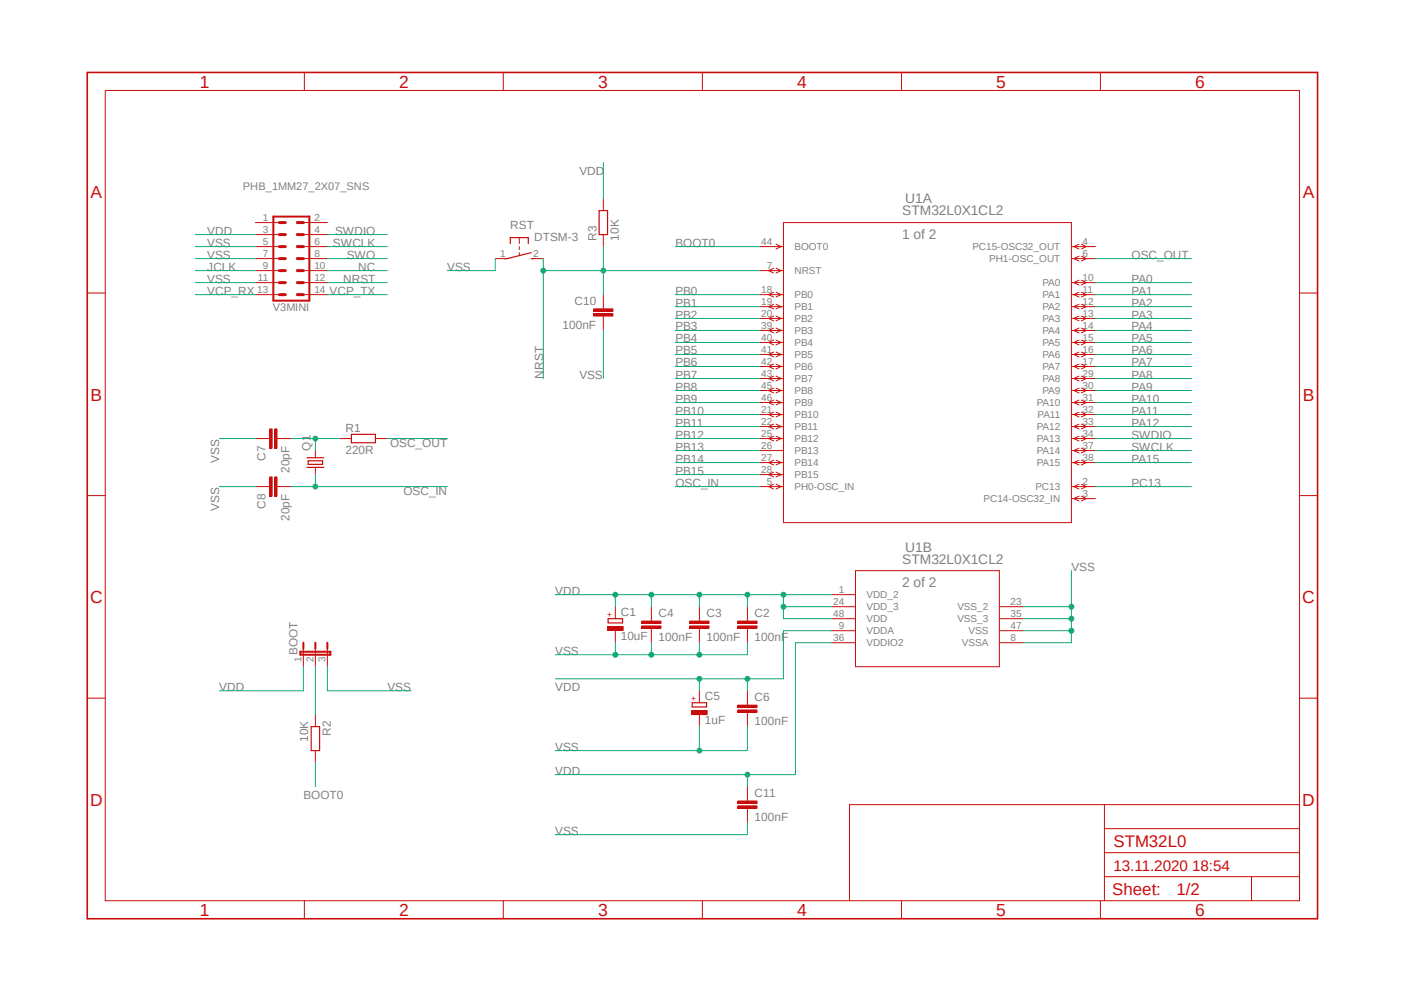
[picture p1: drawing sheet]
<svg xmlns="http://www.w3.org/2000/svg" width="297mm" height="210mm" viewBox="0 0 297 210" stroke-linecap="round" stroke-linejoin="round" font-family="sans-serif">
<path d="M17.9 15l261.2 179.9M279.1 15l-261.2 179.9" fill="none" stroke="#fff" stroke-width=".21"/>
<g fill="none" stroke="#c90d0c" stroke-width=".21">
<path d="M22.3 19.1h252.6v171.4h-252.6zM64.4 15.3v3.8M106.5 15.3v3.8M148.6 15.3v3.8M190.7 15.3v3.8M232.8 15.3v3.8M160.7 52.2h5M160.7 57.2h5M163.7 56.7l-1.1 .5 1.1 .5M164.2 51.6l1 .6-1 .5M164.2 56.7l1 .5-1 .5M165.7 47.1h61v63.4h-61z"/>
<path d="M226.7 52.2h5M226.7 54.7h5M226.7 59.8h5M228.3 51.6l-1.1 .6 1.1 .5M228.3 54.2l-1.1 .5 1.1 .5M228.3 59.3l-1.1 .5 1.1 .5M228.8 51.6l1 .6-1 .5M228.8 54.2l1 .5-1 .5M228.8 59.3l1 .5-1 .5M18.5 62h3.8M160.7 62.3h5M160.7 64.9h5"/>
<path d="M160.7 67.4h5M160.7 69.9h5M160.7 72.4h5M160.7 75h5M160.7 77.5h5M163.7 61.8l-1.1 .5 1.1 .5M163.7 64.3l-1.1 .6 1.1 .4M163.7 66.8l-1.1 .6 1.1 .5M163.7 69.4l-1.1 .5 1.1 .5M163.7 71.9l-1.1 .5 1.1 .5M163.7 74.5l-1.1 .5 1.1 .5M163.7 77l-1.1 .5 1.1 .5"/>
<path d="M163.7 79.5l-1.1 .6 1.1 .5M164.2 61.8l1 .5-1 .5M164.2 64.3l1 .6-1 .4M164.2 66.8l1 .6-1 .5M164.2 69.4l1 .5-1 .5M164.2 71.9l1 .5-1 .5M164.2 74.5l1 .5-1 .5M164.2 77l1 .5-1 .5M164.2 79.5l1 .6-1 .5M226.7 62.3h5M226.7 64.9h5M226.7 67.4h5"/>
<path d="M226.7 69.9h5M226.7 72.4h5M226.7 75h5M226.7 77.5h5M228.3 61.8l-1.1 .5 1.1 .5M228.3 64.3l-1.1 .6 1.1 .4M228.3 66.8l-1.1 .6 1.1 .5M228.3 69.4l-1.1 .5 1.1 .5M228.3 71.9l-1.1 .5 1.1 .5M228.3 74.5l-1.1 .5 1.1 .5M228.3 77l-1.1 .5 1.1 .5M228.3 79.5l-1.1 .6 1.1 .5"/>
<path d="M228.8 61.8l1 .5-1 .5M228.8 64.3l1 .6-1 .4M228.8 66.8l1 .6-1 .5M228.8 69.4l1 .5-1 .5M228.8 71.9l1 .5-1 .5M228.8 74.5l1 .5-1 .5M228.8 77l1 .5-1 .5M228.8 79.5l1 .6-1 .5M274.9 62h3.8M160.7 80.1h5M160.7 82.6h5M160.7 85.1h5"/>
<path d="M160.7 87.7h5M160.7 90.2h5M160.7 92.8h5M160.7 95.3h5M160.7 97.8h5M163.7 82.1l-1.1 .5 1.1 .5M163.7 84.6l-1.1 .5 1.1 .5M163.7 87.2l-1.1 .5 1.1 .5M163.7 89.7l-1.1 .5 1.1 .5M163.7 92.2l-1.1 .6 1.1 .5M163.7 97.3l-1.1 .5 1.1 .5M163.7 99.9l-1.1 .5 1.1 .5"/>
<path d="M164.2 82.1l1 .5-1 .5M164.2 84.6l1 .5-1 .5M164.2 87.2l1 .5-1 .5M164.2 89.7l1 .5-1 .5M164.2 92.2l1 .6-1 .5M164.2 97.3l1 .5-1 .5M164.2 99.9l1 .5-1 .5M226.7 80.1h5M226.7 82.6h5M226.7 85.1h5M226.7 87.7h5M226.7 90.2h5"/>
<path d="M226.7 92.8h5M226.7 95.3h5M226.7 97.8h5M228.3 82.1l-1.1 .5 1.1 .5M228.3 84.6l-1.1 .5 1.1 .5M228.3 87.2l-1.1 .5 1.1 .5M228.3 89.7l-1.1 .5 1.1 .5M228.3 92.2l-1.1 .6 1.1 .5M228.3 94.8l-1.1 .5 1.1 .5M228.3 97.3l-1.1 .5 1.1 .5M228.8 82.1l1 .5-1 .5M228.8 84.6l1 .5-1 .5"/>
<path d="M228.8 87.2l1 .5-1 .5M228.8 89.7l1 .5-1 .5M228.8 92.2l1 .6-1 .5M228.8 94.8l1 .5-1 .5M228.8 97.3l1 .5-1 .5M18.5 104.8h3.8M160.7 100.4h5M160.7 102.9h5M163.7 102.4l-1.1 .5 1.1 .5M164.2 102.4l1 .5-1 .5M226.7 102.9h5M226.7 105.5h5"/>
<path d="M228.3 102.4l-1.1 .5 1.1 .5M228.3 104.9l-1.1 .6 1.1 .5M228.8 102.4l1 .5-1 .5M228.8 104.9l1 .6-1 .5M274.9 104.8h3.8M158.1 130.9v.5M158.1 132.9v.5M175.9 125.8h5.1M175.9 128.3h5.1M175.9 130.9h5.1M175.9 133.4h5.1M175.9 135.9h5.1"/>
<path d="M181 120.7h30.4v20.3h-30.4zM211.4 128.3h5.1M211.4 130.9h5.1M211.4 133.4h5.1M211.4 135.9h5.1M18.5 147.7h3.8M274.9 147.7h3.8M233.6 170.2v20.3M233.6 175.3h41.3M274.9 170.2h-95.2v20.3M64.4 190.5v3.8M106.5 190.5v3.8"/>
<path d="M148.6 190.5v3.8M190.7 190.5v3.8M232.8 190.5v3.8M233.6 185.4h41.3M233.6 180.3h41.3M264.8 185.4v5.1"/>
</g>
<path d="M18.5 15.3h260.2v179h-260.2z" fill="none" stroke="#c90d0c" stroke-width=".34"/>
<path d="M156.1 132.4h4v.5h-4z" fill-rule="evenodd" fill="#c90d0c"/>
<path d="M156.1 132.4h4v.5h-4z" fill="none" stroke="#c90d0c" stroke-width=".21"/>
<path d="M156.1 131.4h4v.5h-4z" fill-rule="evenodd" fill="#c90d0c"/>
<path d="M148 130.9v.5M148 132.9v.5M156.1 131.4h4v.5h-4zM158.1 128.3v2.6M158.1 133.4v2.5" fill="none" stroke="#c90d0c" stroke-width=".21"/>
<path d="M145.9 132.4h4.1v.5h-4.1z" fill-rule="evenodd" fill="#c90d0c"/>
<path d="M145.9 132.4h4.1v.5h-4.1z" fill="none" stroke="#c90d0c" stroke-width=".21"/>
<path d="M145.9 131.4h4.1v.5h-4.1z" fill-rule="evenodd" fill="#c90d0c"/>
<path d="M137.8 130.9v.5M137.8 132.9v.5M145.9 131.4h4.1v.5h-4.1zM148 128.3v2.6M148 133.4v2.5" fill="none" stroke="#c90d0c" stroke-width=".21"/>
<path d="M135.8 132.4h4v.5h-4z" fill-rule="evenodd" fill="#c90d0c"/>
<path d="M135.8 132.4h4v.5h-4z" fill="none" stroke="#c90d0c" stroke-width=".21"/>
<path d="M135.8 131.4h4v.5h-4z" fill-rule="evenodd" fill="#c90d0c"/>
<path d="M135.8 131.4h4v.5h-4zM137.8 128.3v2.6M137.8 133.4v2.5M158.1 148.6v.5M158.1 150.7v.5" fill="none" stroke="#c90d0c" stroke-width=".21"/>
<path d="M156.1 150.2h4v.5h-4z" fill-rule="evenodd" fill="#c90d0c"/>
<path d="M156.1 150.2h4v.5h-4z" fill="none" stroke="#c90d0c" stroke-width=".21"/>
<path d="M156.1 149.1h4v.5h-4z" fill-rule="evenodd" fill="#c90d0c"/>
<path d="M56.6 92.8h.5M58.6 92.8h.5M156.1 149.1h4v.5h-4zM158.1 146.1v2.5M158.1 151.2v2.5" fill="none" stroke="#c90d0c" stroke-width=".21"/>
<path d="M58.1 90.7h.5v4.1h-.5z" fill-rule="evenodd" fill="#c90d0c"/>
<path d="M58.1 90.7h.5v4.1h-.5z" fill="none" stroke="#c90d0c" stroke-width=".21"/>
<path d="M57.1 90.7h.5v4.1h-.5z" fill-rule="evenodd" fill="#c90d0c"/>
<path d="M54 92.8h2.6M57.1 90.7h.5v4.1h-.5zM59.1 92.8h2.5M56.6 102.9h.5M58.6 102.9h.5" fill="none" stroke="#c90d0c" stroke-width=".21"/>
<path d="M58.1 100.9h.5v4h-.5z" fill-rule="evenodd" fill="#c90d0c"/>
<path d="M58.1 100.9h.5v4h-.5z" fill="none" stroke="#c90d0c" stroke-width=".21"/>
<path d="M57.1 100.9h.5v4h-.5z" fill-rule="evenodd" fill="#c90d0c"/>
<path d="M127.6 64.9v.4M127.6 66.8v.6M71.8 92.8h2.5M79.4 92.8h2.5M54 102.9h2.6M57.1 100.9h.5v4h-.5zM59.1 102.9h2.5M64.2 137.2v3.8M66.7 137.2v3.8M69.3 137.2v3.8M66.7 151.2v2.5M66.7 158.7v2.6" fill="none" stroke="#c90d0c" stroke-width=".21"/>
<path d="M74.3 91.9h5.1v1.7h-5.1zM65.8 153.7h1.8v5h-1.8z" fill="none" stroke="#c90d0c" stroke-width=".25"/>
<path d="M63.5 137.8h6.4v.7h-6.4zM64.2 135.9v1.3M66.7 135.9v1.3M69.3 135.9v1.3" fill="none" stroke="#c90d0c" stroke-width=".42"/>
<path d="M125.6 66.3h4.1v.5h-4.1z" fill-rule="evenodd" fill="#c90d0c"/>
<path d="M125.6 66.3h4.1v.5h-4.1z" fill="none" stroke="#c90d0c" stroke-width=".21"/>
<path d="M125.6 65.3h4.1v.5h-4.1z" fill-rule="evenodd" fill="#c90d0c"/>
<path d="M127.6 42v2.5M127.6 49.6v2.6M125.6 65.3h4.1v.5h-4.1zM127.6 62.3v2.6M127.6 67.4v2.5M158.1 168.9v.5M158.1 170.9v.5" fill="none" stroke="#c90d0c" stroke-width=".21"/>
<path d="M126.7 44.5h1.8v5.1h-1.8z" fill="none" stroke="#c90d0c" stroke-width=".25"/>
<path d="M156.1 170.4h4v.5h-4z" fill-rule="evenodd" fill="#c90d0c"/>
<path d="M156.1 170.4h4v.5h-4z" fill="none" stroke="#c90d0c" stroke-width=".21"/>
<path d="M156.1 169.4h4v.5h-4z" fill-rule="evenodd" fill="#c90d0c"/>
<path d="M156.1 169.4h4v.5h-4zM158.1 166.4v2.5M158.1 171.4v2.6" fill="none" stroke="#c90d0c" stroke-width=".21"/>
<path d="M128.7 130.9h3v.8h-3z" fill="none" stroke="#c90d0c" stroke-width=".25"/>
<path d="M128.5 132.5h3.3v.8h-3.3z" fill-rule="evenodd" fill="#c90d0c"/>
<path d="M128.5 132.5h3.3v.8h-3.3zM130.2 128.3v2.6M130.2 133.4v2.5" fill="none" stroke="#c90d0c" stroke-width=".21"/>
<path d="M146.4 148.6h3.1v.9h-3.1z" fill="none" stroke="#c90d0c" stroke-width=".25"/>
<path d="M146.3 150.3h3.3v.8h-3.3z" fill-rule="evenodd" fill="#c90d0c"/>
<g fill="none" stroke="#c90d0c" stroke-width=".21">
<path d="M54 54.7h5.1M54 47.1h5.1M54 49.6h5.1M54 52.2h5.1M54 57.2h5.1M54 59.8h5.1M64.2 54.7h5.1M64.2 47.1h5.1M64.2 49.6h5.1M64.2 52.2h5.1M64.2 57.2h5.1M64.2 59.8h5.1"/>
<path d="M104.8 54.7h2.5M109.9 50.2v1.3M109.9 52.2v.6M109.9 53.4v.7M112.4 54.7h2.5M54 62.3h5.1M64.2 62.3h5.1M66.7 95.3v1.5M66.7 98.8v1.6M146.3 150.3h3.3v.8h-3.3zM148 146.1v2.5M148 151.2v2.5"/>
</g>
<path d="M107.9 51.5v-1.3h3.9v1.3M112.4 53.4l-5.1 1.3h-.6M112.4 54.7h.6M64.9 96.8h3.6M64.9 98.8h3.6M65.2 97.5h3v.7h-3z" fill="none" stroke="#c90d0c" stroke-width=".25"/>
<path d="M57.8 45.8h7.6v17.8h-7.6z" fill="none" stroke="#c90d0c" stroke-width=".42"/>
<g fill="none" stroke="#c90d0c" stroke-width=".64">
<path d="M59.1 57.2h1.3M59.1 54.7h1.3M59.1 52.2h1.3M59.1 49.6h1.3M59.1 47.1h1.3M59.1 59.8h1.3M62.9 57.2h1.3M62.9 54.7h1.3M62.9 52.2h1.3M62.9 49.6h1.3M62.9 47.1h1.3M62.9 59.8h1.3"/>
<path d="M59.1 62.3h1.3M62.9 62.3h1.3"/>
</g>
<path d="M69.3 52.2h12.6M69.3 49.6h12.6M231.7 95.3h20.4M231.7 92.8h20.4M130.2 125.8h45.7M137.8 125.8v2.5" fill="none" stroke="#0dab76" stroke-width=".21"/>
<circle cx="137.8" cy="125.8" r=".51" fill="#0dab76"/>
<g fill="none" stroke="#0dab76" stroke-width=".21">
<path d="M148 125.8v2.5"/>
<circle cx="137.8" cy="125.8" r=".51"/>
</g>
<circle cx="148" cy="125.8" r=".51" fill="#0dab76"/>
<g fill="none" stroke="#0dab76" stroke-width=".21">
<path d="M158.1 125.8v2.5"/>
<circle cx="148" cy="125.8" r=".51"/>
</g>
<circle cx="158.1" cy="125.8" r=".51" fill="#0dab76"/>
<g fill="none" stroke="#0dab76" stroke-width=".21">
<path d="M165.7 125.8v2.5h10.2"/>
<circle cx="158.1" cy="125.8" r=".51"/>
</g>
<circle cx="165.7" cy="125.8" r=".51" fill="#0dab76"/>
<g fill="none" stroke="#0dab76" stroke-width=".21">
<path d="M165.7 128.3v2.6h10.2"/>
<circle cx="165.7" cy="125.8" r=".51"/>
</g>
<circle cx="165.7" cy="128.3" r=".51" fill="#0dab76"/>
<g fill="none" stroke="#0dab76" stroke-width=".21">
<path d="M117.5 125.8h12.7v2.5"/>
<circle cx="165.7" cy="128.3" r=".51"/>
</g>
<circle cx="130.2" cy="125.8" r=".51" fill="#0dab76"/>
<g fill="none" stroke="#0dab76" stroke-width=".21">
<path d="M175.9 135.9h-7.6v27.9h-50.8M158.1 163.8v2.6"/>
<circle cx="130.2" cy="125.8" r=".51"/>
</g>
<circle cx="158.1" cy="163.8" r=".51" fill="#0dab76"/>
<g fill="none" stroke="#0dab76" stroke-width=".21">
<path d="M175.9 133.4h-10.2v10.2h-48.2M148 143.6v2.5"/>
<circle cx="158.1" cy="163.8" r=".51"/>
</g>
<circle cx="148" cy="143.6" r=".51" fill="#0dab76"/>
<g fill="none" stroke="#0dab76" stroke-width=".21">
<path d="M158.1 143.6v2.5"/>
<circle cx="148" cy="143.6" r=".51"/>
</g>
<circle cx="158.1" cy="143.6" r=".51" fill="#0dab76"/>
<g fill="none" stroke="#0dab76" stroke-width=".21">
<path d="M127.6 34.4v7.6M41.3 49.6h12.7M137.8 135.9v2.6M158.1 135.9v2.6h-27.9M64.2 141v5.1h-17.8"/>
<circle cx="158.1" cy="143.6" r=".51"/>
</g>
<circle cx="137.8" cy="138.5" r=".51" fill="#0dab76"/>
<g fill="none" stroke="#0dab76" stroke-width=".21">
<path d="M148 135.9v2.6"/>
<circle cx="137.8" cy="138.5" r=".51"/>
</g>
<circle cx="148" cy="138.5" r=".51" fill="#0dab76"/>
<g fill="none" stroke="#0dab76" stroke-width=".21">
<path d="M130.2 135.9v2.6h-12.7"/>
<circle cx="148" cy="138.5" r=".51"/>
</g>
<circle cx="130.2" cy="138.5" r=".51" fill="#0dab76"/>
<g fill="none" stroke="#0dab76" stroke-width=".21">
<path d="M148 153.7v5M158.1 153.7v5h-40.6"/>
<circle cx="130.2" cy="138.5" r=".51"/>
</g>
<circle cx="148" cy="158.7" r=".51" fill="#0dab76"/>
<g fill="none" stroke="#0dab76" stroke-width=".21">
<path d="M226.7 120.7v7.6h-10.2M226.7 130.9v2.5h-10.2"/>
<circle cx="148" cy="158.7" r=".51"/>
</g>
<circle cx="226.6" cy="128.3" r=".51" fill="#0dab76"/>
<g fill="none" stroke="#0dab76" stroke-width=".21">
<path d="M226.7 128.3v2.6h-10.2"/>
<circle cx="226.6" cy="128.3" r=".51"/>
</g>
<circle cx="226.6" cy="130.9" r=".51" fill="#0dab76"/>
<g fill="none" stroke="#0dab76" stroke-width=".21">
<path d="M226.7 133.4v2.5h-10.2"/>
<circle cx="226.6" cy="130.9" r=".51"/>
</g>
<circle cx="226.6" cy="133.4" r=".51" fill="#0dab76"/>
<g fill="none" stroke="#0dab76" stroke-width=".21">
<path d="M41.3 52.2h12.7M41.3 54.7h12.7M41.3 59.8h12.7M104.8 54.7v2.5h-10.2M127.6 69.9v10.2M46.4 92.8h7.6M46.4 102.9h7.6M66.7 100.4v2.5h-5.1M142.9 102.9h17.8M69.3 141v5.1h17.7M158.1 174v2.5h-40.6"/>
<circle cx="226.6" cy="133.4" r=".51"/>
</g>
<circle cx="66.7" cy="102.9" r=".51" fill="#0dab76"/>
<g fill="none" stroke="#0dab76" stroke-width=".21">
<path d="M231.7 54.7h20.4M61.6 92.8h10.2M66.7 92.8v2.5M81.9 92.8h12.7M66.7 102.9h27.9"/>
<circle cx="66.7" cy="102.9" r=".51"/>
</g>
<circle cx="66.7" cy="92.8" r=".51" fill="#0dab76"/>
<g fill="none" stroke="#0dab76" stroke-width=".21">
<path d="M114.9 54.7v2.5M127.6 57.2h33.1M127.6 52.2v10.1M142.9 52.2h17.8M231.7 59.8h20.4M142.9 62.3h17.8M142.9 64.9h17.8M142.9 67.4h17.8M142.9 69.9h17.8M142.9 72.4h17.8M142.9 75h17.8M142.9 77.5h17.8"/>
<path d="M231.7 62.3h20.4M231.7 64.9h20.4M231.7 67.4h20.4M231.7 69.9h20.4M231.7 72.4h20.4M231.7 75h20.4M231.7 77.5h20.4M142.9 80.1h17.8M142.9 82.6h17.8M142.9 85.1h17.8M142.9 87.7h17.8M142.9 90.2h17.8"/>
<path d="M142.9 92.8h17.8M142.9 95.3h17.8M142.9 97.8h17.8M231.7 80.1h20.4M231.7 82.6h20.4M231.7 85.1h20.4M231.7 87.7h20.4M231.7 90.2h20.4M231.7 97.8h20.4M142.9 100.4h17.8M231.7 102.9h20.4M66.7 141v10.2"/>
<path d="M66.7 161.3v5.1"/>
<circle cx="66.7" cy="92.8" r=".51"/>
</g>
<circle cx="127.6" cy="57.2" r=".51" fill="#0dab76"/>
<g fill="none" stroke="#0dab76" stroke-width=".21">
<path d="M127.6 57.2h-12.7v22.9"/>
<circle cx="127.6" cy="57.2" r=".51"/>
</g>
<circle cx="114.9" cy="57.2" r=".51" fill="#0dab76"/>
<g fill="none" stroke="#0dab76" stroke-width=".21">
<path d="M41.3 57.2h12.7M69.3 59.8h12.6M69.3 54.7h12.6M69.3 57.2h12.6M41.3 62.3h12.7M69.3 62.3h12.6"/>
<circle cx="114.9" cy="57.2" r=".51"/>
</g>
<g font-size="3.7" fill="#c90d0c">
<text x="42.3" y="18.5">1</text>
<text x="84.4" y="18.5">2</text>
<text x="126.5" y="18.5">3</text>
<text x="168.6" y="18.5">4</text>
<text x="210.7" y="18.5">5</text>
<text x="252.9" y="18.5">6</text>
<text x="19.1" y="41.9">A</text>
<text x="275.6" y="41.9">A</text>
<text x="19.1" y="84.7">B</text>
<text x="275.6" y="84.7">B</text>
<text x="19" y="127.5">C</text>
<text x="275.5" y="127.5">C</text>
<text x="19" y="170.4">D</text>
<text x="275.5" y="170.4">D</text>
<text x="42.3" y="193.7">1</text>
<text x="84.4" y="193.7">2</text>
<text x="126.5" y="193.7">3</text>
<text x="168.6" y="193.7">4</text>
<text x="210.7" y="193.7">5</text>
<text x="252.9" y="193.7">6</text>
</g>
<g font-size="3.6" fill="#c90d0c">
<text x="235.5" y="179.1">STM32L0</text>
<text x="235.3" y="189.4">Sheet:</text>
<text x="248.9" y="189.2">1/2</text>
</g>
<text font-size="3.2" fill="#c90d0c" x="235.5" y="184.1">13.11.2020 18:54</text>
<g font-size="2.9" fill="#808080">
<text x="190.8" y="45.6">STM32L0X1CL2</text>
<text x="191.5" y="43">U1A</text>
<text x="190.8" y="50.6">1 of 2</text>
<text x="190.8" y="119.2">STM32L0X1CL2</text>
<text x="191.5" y="116.7">U1B</text>
<text x="190.8" y="124.2">2 of 2</text>
</g>
<g font-size="2.5" fill="#808080">
<text x="122.6" y="36.9">VDD</text>
<text x="43.9" y="49.6">VDD</text>
<text x="43.9" y="52.2">VSS</text>
<text x="70.4" y="52.2">SWCLK</text>
<text x="70.9" y="49.6">SWDIO</text>
<text x="108" y="48.3">RST</text>
<text x="113" y="50.9">DTSM-3</text>
<text x="126.2" y="50.9" transform="rotate(-90 126.2 50.9)">R3</text>
<text x="130.9" y="50.9" transform="rotate(-90 130.9 50.9)">10K</text>
<text x="142.9" y="52.2">BOOT0</text>
<text x="43.9" y="54.7">VSS</text>
<text x="43.9" y="59.8">VSS</text>
<text x="43.9" y="57.2">JCLK</text>
<text x="72.6" y="59.8">NRST</text>
<text x="73.4" y="54.7">SWO</text>
<text x="75.8" y="57.2">NC</text>
<text x="94.6" y="57.2">VSS</text>
<text x="239.4" y="54.7">OSC_OUT</text>
<text x="239.4" y="59.8">PA0</text>
<text x="43.9" y="62.3">VCP_RX</text>
<text x="69.7" y="62.3">VCP_TX</text>
<text x="121.5" y="64.5">C10</text>
<text x="142.9" y="62.3">PB0</text>
<text x="142.9" y="64.9">PB1</text>
<text x="239.4" y="62.3">PA1</text>
<text x="239.4" y="64.9">PA2</text>
<text x="119" y="69.6">100nF</text>
<text x="142.9" y="67.4">PB2</text>
<text x="142.9" y="69.9">PB3</text>
<text x="239.4" y="67.4">PA3</text>
<text x="239.4" y="69.9">PA4</text>
<text x="142.9" y="72.4">PB4</text>
<text x="142.9" y="75">PB5</text>
<text x="142.9" y="77.5">PB6</text>
<text x="239.4" y="72.4">PA5</text>
<text x="239.4" y="75">PA6</text>
<text x="239.4" y="77.5">PA7</text>
<text x="114.9" y="80.1" transform="rotate(-90 114.9 80.1)">NRST</text>
<text x="122.6" y="80.1">VSS</text>
<text x="142.9" y="80.1">PB7</text>
<text x="142.9" y="82.6">PB8</text>
<text x="239.4" y="80.1">PA8</text>
<text x="239.4" y="82.6">PA9</text>
<text x="142.9" y="85.1">PB9</text>
<text x="142.9" y="87.7">PB10</text>
<text x="239.4" y="85.1">PA10</text>
<text x="239.4" y="87.7">PA11</text>
<text x="65.7" y="95.3" transform="rotate(-90 65.7 95.3)">Q1</text>
<text x="73.1" y="91.3">R1</text>
<text x="82.5" y="94.5">OSC_OUT</text>
<text x="142.9" y="90.2">PB11</text>
<text x="142.9" y="92.8">PB12</text>
<text x="142.9" y="95.3">PB13</text>
<text x="239.4" y="95.3">SWCLK</text>
<text x="239.4" y="92.8">SWDIO</text>
<text x="239.4" y="90.2">PA12</text>
<text x="46.4" y="97.8" transform="rotate(-90 46.4 97.8)">VSS</text>
<text x="56.2" y="97.5" transform="rotate(-90 56.2 97.5)">C7</text>
<text x="61.3" y="100" transform="rotate(-90 61.3 100)">20pF</text>
<text x="73.1" y="96.1">220R</text>
<text x="142.9" y="97.8">PB14</text>
<text x="142.9" y="100.4">PB15</text>
<text x="239.4" y="97.8">PA15</text>
<text x="46.4" y="108" transform="rotate(-90 46.4 108)">VSS</text>
<text x="56.2" y="107.7" transform="rotate(-90 56.2 107.7)">C8</text>
<text x="85.3" y="104.7">OSC_IN</text>
<text x="142.9" y="102.9">OSC_IN</text>
<text x="239.4" y="102.9">PC13</text>
<text x="61.3" y="110.2" transform="rotate(-90 61.3 110.2)">20pF</text>
<text x="117.5" y="125.8">VDD</text>
<text x="226.7" y="120.7">VSS</text>
<text x="131.3" y="130.3">C1</text>
<text x="139.3" y="130.5">C4</text>
<text x="149.5" y="130.5">C3</text>
<text x="159.6" y="130.5">C2</text>
<text x="131.3" y="135.4">10uF</text>
<text x="139.3" y="135.6">100nF</text>
<text x="149.5" y="135.6">100nF</text>
<text x="159.6" y="135.6">100nF</text>
<text x="62.9" y="138.5" transform="rotate(-90 62.9 138.5)">BOOT</text>
<text x="117.5" y="138.5">VSS</text>
<text x="46.4" y="146.1">VDD</text>
<text x="82" y="146.1">VSS</text>
<text x="117.5" y="146.1">VDD</text>
<text x="149.1" y="148.1">C5</text>
<text x="159.6" y="148.3">C6</text>
<text x="70" y="155.7" transform="rotate(-90 70 155.7)">R2</text>
<text x="149.1" y="153.2">1uF</text>
<text x="159.6" y="153.3">100nF</text>
<text x="65.2" y="156.9" transform="rotate(-90 65.2 156.9)">10K</text>
<text x="117.5" y="158.8">VSS</text>
<text x="117.5" y="163.8">VDD</text>
<text x="64.2" y="168.9">BOOT0</text>
<text x="159.6" y="173.6">100nF</text>
<text x="159.6" y="168.5">C11</text>
<text x="117.5" y="176.5">VSS</text>
</g>
<g font-size="2.3" fill="#808080">
<text x="51.4" y="40.1">PHB_1MM27_2X07_SNS</text>
<text x="57.7" y="65.8">V3MINI</text>
</g>
<g font-size="2.1" fill="#808080">
<text x="55.6" y="46.7">1</text>
<text x="66.5" y="46.7">2</text>
<text x="55.6" y="49.2">3</text>
<text x="55.6" y="51.8">5</text>
<text x="66.5" y="49.2">4</text>
<text x="66.5" y="51.8">6</text>
<text x="161" y="51.8">44</text>
<text x="168.1" y="52.9">BOOT0</text>
<text x="205.7" y="52.9">PC15-OSC32_OUT</text>
<text x="229" y="51.8">4</text>
<text x="54.6" y="59.4">11</text>
<text x="55.6" y="54.3">7</text>
<text x="55.6" y="56.9">9</text>
<text x="66.5" y="54.3">8</text>
<text x="66.5" y="56.9">10</text>
<text x="66.5" y="59.4">12</text>
<text x="105.8" y="54.3">1</text>
<text x="112.8" y="54.3">2</text>
<text x="162.2" y="56.9">7</text>
<text x="168.1" y="58">NRST</text>
<text x="209.3" y="55.5">PH1-OSC_OUT</text>
<text x="229" y="54.3">6</text>
<text x="229" y="59.4">10</text>
<text x="54.4" y="61.9">13</text>
<text x="66.5" y="61.9">14</text>
<text x="161" y="61.9">18</text>
<text x="161" y="64.5">19</text>
<text x="168.1" y="63.1">PB0</text>
<text x="168.1" y="65.6">PB1</text>
<text x="220.5" y="60.5">PA0</text>
<text x="220.5" y="63.1">PA1</text>
<text x="220.5" y="65.6">PA2</text>
<text x="229" y="61.9">11</text>
<text x="229" y="64.5">12</text>
<text x="161" y="67">20</text>
<text x="161" y="69.6">39</text>
<text x="168.1" y="68.1">PB2</text>
<text x="168.1" y="70.7">PB3</text>
<text x="220.5" y="68.2">PA3</text>
<text x="220.5" y="70.7">PA4</text>
<text x="229" y="67">13</text>
<text x="229" y="69.6">14</text>
<text x="161" y="72.1">40</text>
<text x="161" y="74.6">41</text>
<text x="161" y="77.2">42</text>
<text x="168.1" y="73.2">PB4</text>
<text x="168.1" y="75.7">PB5</text>
<text x="220.5" y="73.2">PA5</text>
<text x="220.5" y="75.7">PA6</text>
<text x="229" y="72.1">15</text>
<text x="229" y="74.6">16</text>
<text x="229" y="77.2">17</text>
<text x="161" y="79.7">43</text>
<text x="161" y="82.3">45</text>
<text x="168.1" y="78.3">PB6</text>
<text x="168.1" y="80.8">PB7</text>
<text x="168.1" y="83.4">PB8</text>
<text x="220.5" y="78.3">PA7</text>
<text x="220.5" y="80.8">PA8</text>
<text x="220.5" y="83.4">PA9</text>
<text x="229" y="79.7">29</text>
<text x="229" y="82.3">30</text>
<text x="161" y="84.8">46</text>
<text x="161" y="87.3">21</text>
<text x="161" y="89.9">22</text>
<text x="168.1" y="85.9">PB9</text>
<text x="168.1" y="88.4">PB10</text>
<text x="219.3" y="85.9">PA10</text>
<text x="219.5" y="88.4">PA11</text>
<text x="229" y="84.8">31</text>
<text x="229" y="87.3">32</text>
<text x="229" y="89.9">33</text>
<text x="161" y="92.4">25</text>
<text x="161" y="95">26</text>
<text x="168.1" y="91">PB11</text>
<text x="168.1" y="93.5">PB12</text>
<text x="219.3" y="91">PA12</text>
<text x="219.3" y="93.5">PA13</text>
<text x="229" y="92.4">34</text>
<text x="229" y="95">37</text>
<text x="161" y="97.5">27</text>
<text x="161" y="100">28</text>
<text x="168.1" y="96.1">PB13</text>
<text x="168.1" y="98.6">PB14</text>
<text x="168.1" y="101.1">PB15</text>
<text x="219.3" y="96.1">PA14</text>
<text x="219.3" y="98.6">PA15</text>
<text x="229" y="97.5">38</text>
<text x="162.2" y="102.6">5</text>
<text x="168.1" y="103.7">PH0-OSC_IN</text>
<text x="208.1" y="106.2">PC14-OSC32_IN</text>
<text x="219" y="103.7">PC13</text>
<text x="229" y="102.6">2</text>
<text x="229" y="105.1">3</text>
<text x="177.5" y="125.4">1</text>
<text x="176.3" y="127.9">24</text>
<text x="176.3" y="130.5">48</text>
<text x="183.3" y="126.5">VDD_2</text>
<text x="183.3" y="129.1">VDD_3</text>
<text x="183.3" y="131.6">VDD</text>
<text x="202.5" y="129.1">VSS_2</text>
<text x="202.5" y="131.6">VSS_3</text>
<text x="213.8" y="127.9">23</text>
<text x="213.8" y="130.5">35</text>
<text x="176.3" y="135.6">36</text>
<text x="177.5" y="133">9</text>
<text x="183.3" y="134.2">VDDA</text>
<text x="183.3" y="136.7">VDDIO2</text>
<text x="203.5" y="136.7">VSSA</text>
<text x="204.9" y="134.2">VSS</text>
<text x="213.8" y="133">47</text>
<text x="213.8" y="135.6">8</text>
<text x="63.8" y="140" transform="rotate(-90 63.8 140)">1</text>
<text x="66.3" y="140" transform="rotate(-90 66.3 140)">2</text>
<text x="68.9" y="140" transform="rotate(-90 68.9 140)">3</text>
</g>
<g font-size="1.8" fill="#c90d0c">
<text x="129.6" y="130.4" transform="rotate(-90 129.6 130.4)">+</text>
<text x="147.4" y="148.2" transform="rotate(-90 147.4 148.2)">+</text>
</g>
</svg>
